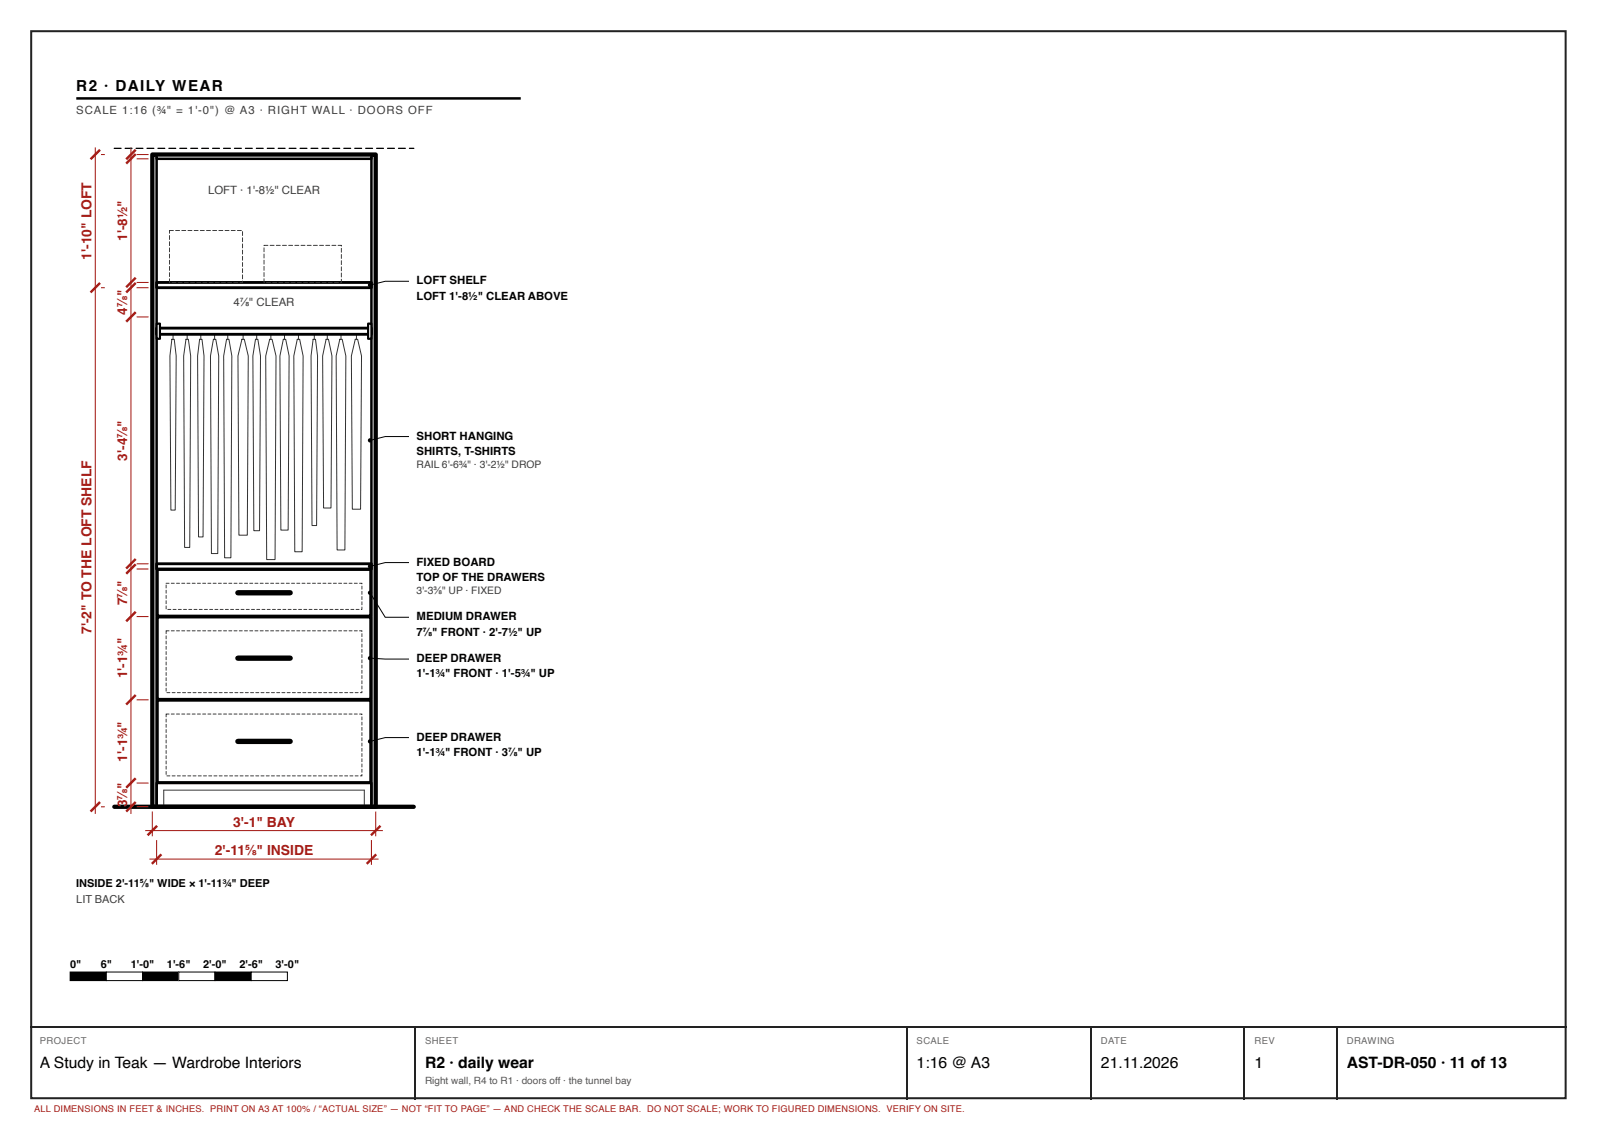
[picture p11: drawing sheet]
<svg xmlns="http://www.w3.org/2000/svg" width="420mm" height="297mm" viewBox="0 0 420 297" stroke-linecap="round" stroke-linejoin="round" font-family="sans-serif">
<path d="M8.2 8.2h403.5v280.5h-403.5z" fill="none" stroke="#222" stroke-width=".53"/>
<path d="M20.1 25.9h116.8" fill="none" stroke="#000" stroke-width=".66" stroke-linecap="butt"/>
<path d="M29.9 38.9l1.9-.1 .2 .2-.2 .2h-1.7zM32.8 38.9l1.9-.1 .2 .2-.2 .2h-1.8zM35.7 38.9l1.9-.1 .1 .2-.1 .2h-1.8zM38.6 38.9l1.8-.1 .2 .2-.2 .2h-1.7zM41.4 38.9l1.9-.1 .2 .2-.2 .2h-1.7zM44.3 38.9l1.9-.1 .2 .2-.2 .2h-1.8zM47.2 38.9l1.9-.1 .1 .2-.1 .2h-1.8zM50.1 38.9l1.8-.1 .2 .2-.2 .2h-1.7zM52.9 38.9l1.9-.1 .2 .2-.2 .2h-1.7zM55.8 38.9l1.9-.1 .2 .2-.2 .2h-1.8zM58.7 38.9l1.9-.1 .1 .2-.1 .2h-1.8zM61.6 38.9l1.8-.1 .2 .2-.2 .2h-1.7zM64.4 38.9l1.9-.1 .2 .2-.2 .2h-1.7zM67.3 38.9l1.9-.1 .2 .2-.2 .2h-1.8zM70.2 38.9l1.9-.1 .1 .2-.1 .2h-1.8zM73.1 38.9l1.8-.1 .2 .2-.2 .2h-1.7zM75.9 38.9l1.9-.1 .2 .2-.2 .2h-1.7zM78.8 38.9l1.9-.1 .2 .2-.2 .2h-1.8zM81.7 38.9l1.9-.1 .1 .2-.1 .2h-1.8zM84.6 38.9l1.8-.1 .2 .2-.2 .2h-1.7zM87.4 38.9l1.9-.1 .2 .2-.2 .2h-1.7zM90.3 38.9l1.9-.1 .2 .2-.2 .2h-1.8zM93.2 38.9l1.9-.1 .1 .2-.1 .2h-1.8zM96.1 38.9l1.8-.1 .2 .2-.2 .2h-1.7zM98.9 38.9l1.9-.1 .2 .2-.2 .2h-1.7zM101.8 38.9l1.9-.1 .2 .2-.2 .2h-1.8zM104.7 38.9l1.9-.1 .1 .2-.1 .2h-1.8zM107.6 38.9l1.2-.1 .2 .2-.2 .2h-1.1z" fill="#000"/>
<path d="M30.1 212.1h78.7" fill="none" stroke="#000" stroke-width="1.1"/>
<path d="M40.1 40.6h1.1v171.5h-1.1z" fill="#fff"/>
<path d="M40.1 40.6h1.1v171.5h-1.1z" fill="none" stroke="#000" stroke-width=".66"/>
<path d="M97.7 40.6h1.1v171.5h-1.1z" fill="#fff"/>
<path d="M97.7 40.6h1.1v171.5h-1.1z" fill="none" stroke="#000" stroke-width=".66"/>
<path d="M41.2 40.6h56.5v1.1h-56.5z" fill="#fff"/>
<path d="M41.2 40.6h56.5v1.1h-56.5zM41.2 205.8h56.5v6.3h-56.5z" fill="none" stroke="#000" stroke-width=".66"/>
<path d="M43.1 212.1v-4.4h52.7v4.4" fill="none" stroke="#333" stroke-width=".26"/>
<path d="M40.1 40.6h58.7v171.5h-58.7z" fill="none" stroke="#000" stroke-width="1.1"/>
<path d="M41.4 184.1h56.1v21.6h-56.1z" fill="#fff"/>
<path d="M41.4 184.1h56.1v21.6h-56.1z" fill="none" stroke="#000" stroke-width=".75"/>
<path d="M62.6 194.9h13.7" fill="none" stroke="#000" stroke-width="1.4"/>
<path d="M45 187.6l.9 .1-.8 .1zM46.3 187.6l1 .1-.9 .1zM47.7 187.6l1 .1-.9 .1zM49.1 187.6l1 .1-.9 .1zM50.5 187.6l.9 .1-.8 .1zM51.8 187.6l1 .1-.9 .1zM53.2 187.6l1 .1-.9 .1zM54.6 187.6l1 .1-.9 .1zM56 187.6l.9 .1-.8 .1zM57.3 187.6l1 .1-.9 .1zM58.7 187.6l1 .1-.9 .1zM60.1 187.6l1 .1-.9 .1zM61.5 187.6l.9 .1-.8 .1zM62.8 187.6l1 .1-.9 .1zM64.2 187.6l1 .1-.9 .1zM65.6 187.6l1 .1-.9 .1zM67 187.6l.9 .1-.8 .1zM68.3 187.6l1 .1-.9 .1zM69.7 187.6l1 .1-.9 .1zM71.1 187.6l1 .1-.9 .1zM72.5 187.6l.9 .1-.8 .1zM73.8 187.6l1 .1-.9 .1zM75.2 187.6l1 .1-.9 .1zM76.6 187.6l1 .1-.9 .1zM78 187.6l.9 .1-.8 .1zM79.3 187.6l1 .1-.9 .1zM80.7 187.6l1 .1-.9 .1zM82.1 187.6l1 .1-.9 .1zM83.5 187.6l.9 .1-.8 .1zM84.8 187.6l1 .1-.9 .1zM86.2 187.6l1 .1-.9 .1zM87.6 187.6l1 .1-.9 .1zM89 187.6l.9 .1-.8 .1zM90.3 187.6l1 .1-.9 .1zM91.7 187.6l1 .1-.9 .1zM93.1 187.6l1 .1-.9 .1zM94.5 187.6h.7l.1 .3h-.2l.1-.2-.7 .1zM95.1 188.4h.2l-.1 .9zM95.1 189.7l.2 .1-.1 .9zM95.1 191.1l.2 .1-.1 .9zM95.1 192.5l.2 .1-.1 .8zM95.1 193.9h.2l-.1 .9zM95.1 195.2l.2 .1-.1 .9zM95.1 196.6l.2 .1-.1 .9zM95.1 198l.2 .1-.1 .8zM95.1 199.4h.2l-.1 .9zM95.1 200.7l.2 .1-.1 .9zM95.1 202.1l.2 .1-.1 .9zM94.7 203.8l.5 .1-.1-.4h.2l-.1 .5h-.5zM93.3 203.8l1 .1-.9 .2zM91.9 203.8l1 .1-.9 .2zM90.6 203.8l.9 .1-.8 .2zM89.2 203.8l1 .1-.9 .2zM87.8 203.8l1 .1-.9 .2zM86.4 203.8l1 .1-.9 .2zM85.1 203.8l.9 .1-.8 .2zM83.7 203.8l1 .1-.9 .2zM82.3 203.8l1 .1-.9 .2zM80.9 203.8l1 .1-.9 .2zM79.6 203.8l.9 .1-.8 .2zM78.2 203.8l1 .1-.9 .2zM76.8 203.8l1 .1-.9 .2zM75.4 203.8l1 .1-.9 .2zM74.1 203.8l.9 .1-.8 .2zM72.7 203.8l1 .1-.9 .2zM71.3 203.8l1 .1-.9 .2zM69.9 203.8l1 .1-.9 .2zM68.6 203.8l.9 .1-.8 .2zM67.2 203.8l1 .1-.9 .2zM65.8 203.8l1 .1-.9 .2zM64.4 203.8l1 .1-.9 .2zM63.1 203.8l.9 .1-.8 .2zM61.7 203.8l1 .1-.9 .2zM60.3 203.8l1 .1-.9 .2zM58.9 203.8l1 .1-.9 .2zM57.6 203.8l.9 .1-.8 .2zM56.2 203.8l1 .1-.9 .2zM54.8 203.8l1 .1-.9 .2zM53.4 203.8l1 .1-.9 .2zM52.1 203.8l.9 .1-.8 .2zM50.7 203.8l1 .1-.9 .2zM49.3 203.8l1 .1-.9 .2zM47.9 203.8l1 .1-.9 .2zM46.6 203.8l.9 .1-.8 .2zM45.2 203.8l1 .1-.9 .2zM43.8 203.8l1 .1-.9 .2zM43.6 202.7l.2 .1-.1 .9zM43.6 201.3l.2 .1-.1 .9zM43.6 199.9l.2 .1-.1 .9zM43.6 198.6l.2 .1-.1 .8zM43.6 197.2l.2 .1-.1 .9zM43.6 195.8l.2 .1-.1 .9zM43.6 194.4l.2 .1-.1 .9zM43.6 193.1l.2 .1-.1 .8zM43.6 191.7l.2 .1-.1 .9zM43.6 190.3l.2 .1-.1 .9zM43.6 188.9l.2 .1-.1 .9zM43.6 187.6l1 .1h-.9v.8z" fill="#333"/>
<path d="M41.4 162.2h56.1v21.6h-56.1z" fill="#fff"/>
<path d="M41.4 162.2h56.1v21.6h-56.1z" fill="none" stroke="#000" stroke-width=".75"/>
<path d="M62.6 173h13.7" fill="none" stroke="#000" stroke-width="1.4"/>
<path d="M45 165.7l.9 .1-.8 .1zM46.3 165.7l1 .1-.9 .1zM47.7 165.7l1 .1-.9 .1zM49.1 165.7l1 .1-.9 .1zM50.5 165.7l.9 .1-.8 .1zM51.8 165.7l1 .1-.9 .1zM53.2 165.7l1 .1-.9 .1zM54.6 165.7l1 .1-.9 .1zM56 165.7l.9 .1-.8 .1zM57.3 165.7l1 .1-.9 .1zM58.7 165.7l1 .1-.9 .1zM60.1 165.7l1 .1-.9 .1zM61.5 165.7l.9 .1-.8 .1zM62.8 165.7l1 .1-.9 .1zM64.2 165.7l1 .1-.9 .1zM65.6 165.7l1 .1-.9 .1zM67 165.7l.9 .1-.8 .1zM68.3 165.7l1 .1-.9 .1zM69.7 165.7l1 .1-.9 .1zM71.1 165.7l1 .1-.9 .1zM72.5 165.7l.9 .1-.8 .1zM73.8 165.7l1 .1-.9 .1zM75.2 165.7l1 .1-.9 .1zM76.6 165.7l1 .1-.9 .1zM78 165.7l.9 .1-.8 .1zM79.3 165.7l1 .1-.9 .1zM80.7 165.7l1 .1-.9 .1zM82.1 165.7l1 .1-.9 .1zM83.5 165.7l.9 .1-.8 .1zM84.8 165.7l1 .1-.9 .1zM86.2 165.7l1 .1-.9 .1zM87.6 165.7l1 .1-.9 .1zM89 165.7l.9 .1-.8 .1zM90.3 165.7l1 .1-.9 .1zM91.7 165.7l1 .1-.9 .1zM93.1 165.7l1 .1-.9 .1zM94.5 165.7h.7l.1 .3h-.2l.1-.2-.7 .1zM95.1 166.5l.2 .1-.1 .8zM95.1 167.9h.2l-.1 .9zM95.1 169.2l.2 .1-.1 .9zM95.1 170.6l.2 .1-.1 .9zM95.1 172l.2 .1-.1 .8zM95.1 173.4h.2l-.1 .9zM95.1 174.7l.2 .1-.1 .9zM95.1 176.1l.2 .1-.1 .9zM95.1 177.5l.2 .1-.1 .8zM95.1 178.9h.2l-.1 .9zM95.1 180.2l.2 .1-.1 .9zM94.7 182l.5 .1-.1-.4h.2l-.1 .5h-.5zM93.3 182l1 .1-.9 .1zM91.9 182l1 .1-.9 .1zM90.6 182l.9 .1-.8 .1zM89.2 182l1 .1-.9 .1zM87.8 182l1 .1-.9 .1zM86.4 182l1 .1-.9 .1zM85.1 182l.9 .1-.8 .1zM83.7 182l1 .1-.9 .1zM82.3 182l1 .1-.9 .1zM80.9 182l1 .1-.9 .1zM79.6 182l.9 .1-.8 .1zM78.2 182l1 .1-.9 .1zM76.8 182l1 .1-.9 .1zM75.4 182l1 .1-.9 .1zM74.1 182l.9 .1-.8 .1zM72.7 182l1 .1-.9 .1zM71.3 182l1 .1-.9 .1zM69.9 182l1 .1-.9 .1zM68.6 182l.9 .1-.8 .1zM67.2 182l1 .1-.9 .1zM65.8 182l1 .1-.9 .1zM64.4 182l1 .1-.9 .1zM63.1 182l.9 .1-.8 .1zM61.7 182l1 .1-.9 .1zM60.3 182l1 .1-.9 .1zM58.9 182l1 .1-.9 .1zM57.6 182l.9 .1-.8 .1zM56.2 182l1 .1-.9 .1zM54.8 182l1 .1-.9 .1zM53.4 182l1 .1-.9 .1zM52.1 182l.9 .1-.8 .1zM50.7 182l1 .1-.9 .1zM49.3 182l1 .1-.9 .1zM47.9 182l1 .1-.9 .1zM46.6 182l.9 .1-.8 .1zM45.2 182l1 .1-.9 .1zM43.8 182l1 .1-.9 .1zM43.6 180.8l.2 .1-.1 .9zM43.6 179.4l.2 .1-.1 .9zM43.6 178.1l.2 .1-.1 .8zM43.6 176.7l.2 .1-.1 .9zM43.6 175.3l.2 .1-.1 .9zM43.6 173.9l.2 .1-.1 .9zM43.6 172.6l.2 .1-.1 .8zM43.6 171.2l.2 .1-.1 .9zM43.6 169.8l.2 .1-.1 .9zM43.6 168.4l.2 .1-.1 .9zM43.6 167.1l.2 .1-.1 .8zM43.6 165.7l1 .1h-.9v.9z" fill="#333"/>
<path d="M41.4 149.7h56.1v12.2h-56.1z" fill="#fff"/>
<path d="M41.4 149.7h56.1v12.2h-56.1z" fill="none" stroke="#000" stroke-width=".75"/>
<path d="M62.6 155.8h13.7" fill="none" stroke="#000" stroke-width="1.4"/>
<path d="M45 153.2l.9 .1-.8 .1zM46.3 153.2l1 .1-.9 .1zM47.7 153.2l1 .1-.9 .1zM49.1 153.2l1 .1-.9 .1zM50.5 153.2l.9 .1-.8 .1zM51.8 153.2l1 .1-.9 .1zM53.2 153.2l1 .1-.9 .1zM54.6 153.2l1 .1-.9 .1zM56 153.2l.9 .1-.8 .1zM57.3 153.2l1 .1-.9 .1zM58.7 153.2l1 .1-.9 .1zM60.1 153.2l1 .1-.9 .1zM61.5 153.2l.9 .1-.8 .1zM62.8 153.2l1 .1-.9 .1zM64.2 153.2l1 .1-.9 .1zM65.6 153.2l1 .1-.9 .1zM67 153.2l.9 .1-.8 .1zM68.3 153.2l1 .1-.9 .1zM69.7 153.2l1 .1-.9 .1zM71.1 153.2l1 .1-.9 .1zM72.5 153.2l.9 .1-.8 .1zM73.8 153.2l1 .1-.9 .1zM75.2 153.2l1 .1-.9 .1zM76.6 153.2l1 .1-.9 .1zM78 153.2l.9 .1-.8 .1zM79.3 153.2l1 .1-.9 .1zM80.7 153.2l1 .1-.9 .1zM82.1 153.2l1 .1-.9 .1zM83.5 153.2l.9 .1-.8 .1zM84.8 153.2l1 .1-.9 .1zM86.2 153.2l1 .1-.9 .1zM87.6 153.2l1 .1-.9 .1zM89 153.2l.9 .1-.8 .1zM90.3 153.2l1 .1-.9 .1zM91.7 153.2l1 .1-.9 .1zM93.1 153.2l1 .1-.9 .1zM94.5 153.2h.7l.1 .3h-.2l.1-.2-.7 .1zM95.1 154l.2 .1-.1 .8zM95.1 155.4h.2l-.1 .9zM95.1 156.7l.2 .1-.1 .9zM95.1 158.1l.2 .1-.1 .9zM95.1 159.5l.2 .1-.1 .7-.3-.1h.3zM93.6 160.1l.9 .1-.8 .1zM92.2 160.1l1 .1-.9 .1zM90.8 160.1l1 .1-.9 .1zM89.4 160.1l1 .1-.9 .1zM88.1 160.1l.9 .1-.8 .1zM86.7 160.1l1 .1-.9 .1zM85.3 160.1l1 .1-.9 .1zM83.9 160.1l1 .1-.9 .1zM82.6 160.1l.9 .1-.8 .1zM81.2 160.1l1 .1-.9 .1zM79.8 160.1l1 .1-.9 .1zM78.4 160.1l1 .1-.9 .1zM77.1 160.1l.9 .1-.8 .1zM75.7 160.1l1 .1-.9 .1zM74.3 160.1l1 .1-.9 .1zM72.9 160.1l1 .1-.9 .1zM71.6 160.1l.9 .1-.8 .1zM70.2 160.1l1 .1-.9 .1zM68.8 160.1l1 .1-.9 .1zM67.4 160.1l1 .1-.9 .1zM66.1 160.1l.9 .1-.8 .1zM64.7 160.1l1 .1-.9 .1zM63.3 160.1l1 .1-.9 .1zM61.9 160.1l1 .1-.9 .1zM60.6 160.1l.9 .1-.8 .1zM59.2 160.1l1 .1-.9 .1zM57.8 160.1l1 .1-.9 .1zM56.4 160.1l1 .1-.9 .1zM55.1 160.1l.9 .1-.8 .1zM53.7 160.1l1 .1-.9 .1zM52.3 160.1l1 .1-.9 .1zM50.9 160.1l1 .1-.9 .1zM49.6 160.1l.9 .1-.8 .1zM48.2 160.1l1 .1-.9 .1zM46.8 160.1l1 .1-.9 .1zM45.4 160.1l1 .1-.9 .1zM44.1 160.1l.9 .1-.8 .1zM43.6 159.2l.2 .1-.1 .9zM43.6 157.8l.2 .1-.1 .9zM43.6 156.4l.2 .1-.1 .9zM43.6 155.1l.2 .1-.1 .8zM43.6 153.7l.2 .1-.1 .9zM43.6 153.2l1 .1-.9 .1z" fill="#333"/>
<path d="M41.2 148.2h56.5v1.4h-56.5z" fill="#fff"/>
<path d="M41.2 148.2h56.5v1.4h-56.5z" fill="none" stroke="#000" stroke-width=".75"/>
<g fill="none" stroke="#333" stroke-width=".26">
<path d="M45.2 89.2h.6l.5 4.4-.2 40.5h-1.2l-.2-40.5zM45.5 86.4v2.8M48.9 89.2h.6l.6 4.4-.2 50.3h-1.4l-.2-50.3zM49.2 86.4v2.8M52.5 89.2h.6l.5 4.4-.2 47.5h-1.2l-.2-47.5zM52.8 86.4v2.8M56.1 89.2h.6l.8 4.4-.2 51.9h-1.7l-.3-51.9zM56.4 86.4v2.8M59.6 89.2h.6l.8 4.4-.3 53h-1.6l-.3-53zM59.9 86.4v2.8M63.6 89.2h.6l1.1 4.4-.3 47.1h-2.2l-.2-47.1zM63.9 86.4v2.8"/>
<path d="M67.2 89.2h.6l.7 4.4-.3 45.9h-1.5l-.2-45.9zM67.5 86.4v2.8M70.9 89.2h.6l1.1 4.4-.3 53.5h-2.2l-.2-53.5zM71.2 86.4v2.8M74.5 89.2h.6l.9 4.4-.2 45.7h-1.9l-.3-45.7zM74.8 86.4v2.8M78.2 89.2h.6l.9 4.4-.2 51.4h-2l-.2-51.4zM78.5 86.4v2.8M82.3 89.2h.7l.5 4.4-.2 44.5h-1.3l-.2-44.5zM82.6 86.4v2.8M85.7 89.2h.7l.9 4.4-.3 39.9h-1.9l-.3-39.9zM86.1 86.4v2.8"/>
<path d="M89.4 89.2h.6l.9 4.4-.2 51h-2.1l-.2-51zM89.7 86.4v2.8M93.4 89.2h.6l1.1 4.4-.3 40.2h-2.2l-.2-40.2zM93.7 86.4v2.8"/>
</g>
<path d="M42.3 148h1.4l.2 .2-.2 .2h-1.3zM44.4 148h1.4l.2 .2-.2 .2h-1.2zM46.6 148h1.3l.2 .2-.2 .2h-1.2zM48.7 148h1.4l.1 .2-.1 .2h-1.3zM50.8 148h1.4l.2 .2-.2 .2h-1.3zM52.9 148h1.4l.2 .2-.2 .2h-1.2zM55.1 148h1.3l.2 .2-.2 .2h-1.2zM57.2 148h1.4l.1 .2-.1 .2h-1.3zM59.3 148h1.4l.2 .2-.2 .2h-1.3zM61.4 148h1.4l.2 .2-.2 .2h-1.2zM63.6 148h1.3l.2 .2-.2 .2h-1.2zM65.7 148h1.4l.1 .2-.1 .2h-1.3zM67.8 148h1.4l.2 .2-.2 .2h-1.3zM69.9 148h1.4l.2 .2-.2 .2h-1.2zM72.1 148h1.3l.2 .2-.2 .2h-1.2zM74.2 148h1.4l.1 .2-.1 .2h-1.3zM76.3 148h1.4l.2 .2-.2 .2h-1.3zM78.4 148h1.4l.2 .2-.2 .2h-1.2zM80.6 148h1.3l.2 .2-.2 .2h-1.2zM82.7 148h1.4l.1 .2-.1 .2h-1.3zM84.8 148h1.4l.2 .2-.2 .2h-1.3zM86.9 148h1.4l.2 .2-.2 .2h-1.2zM89.1 148h1.3l.2 .2-.2 .2h-1.2zM91.2 148h1.4l.1 .2-.1 .2h-1.3zM93.3 148h1.4l.2 .2-.2 .2h-1.3zM95.4 148h1l.2 .2-.2 .2h-.8z" fill="#000"/>
<path d="M41.2 86.2h56.5v1.7h-56.5z" fill="#fff"/>
<path d="M41.2 86.2h56.5v1.7h-56.5z" fill="none" stroke="#000" stroke-width=".75"/>
<path d="M41.2 85.1h.9v4h-.9z" fill="#fff"/>
<path d="M41.2 85.1h.9v4h-.9z" fill="none" stroke="#000" stroke-width=".56"/>
<path d="M96.8 85.1h.9v4h-.9z" fill="#fff"/>
<path d="M96.8 85.1h.9v4h-.9z" fill="none" stroke="#000" stroke-width=".56"/>
<path d="M41.2 74.2h56.5v1.4h-56.5z" fill="#fff"/>
<path d="M41.2 74.2h56.5v1.4h-56.5z" fill="none" stroke="#000" stroke-width=".75"/>
<g fill="#333">
<path d="M46.1 60.5l1.2 .1-1.1 .1zM47.7 60.5l1.2 .1-1.1 .1zM49.4 60.5l1.2 .1-1.2 .1zM51 60.5l1.2 .1-1.1 .1zM52.6 60.5l1.2 .1-1.1 .1zM54.2 60.5l1.2 .1-1.1 .1zM55.9 60.5l1.2 .1-1.2 .1zM57.5 60.5l1.2 .1-1.1 .1zM59.1 60.5l1.2 .1-1.1 .1zM60.7 60.5l1.2 .1-1.1 .1zM62.4 60.5l1.2 .1-1.2 .1zM63.7 60.8l.2 .1-.1 1.1zM63.7 62.4l.2 .1-.1 1.1zM63.7 64.1h.2l-.1 1.2zM63.7 65.7l.2 .1-.1 1.1zM63.7 67.3l.2 .1-.1 1.1zM63.7 68.9l.2 .1-.1 1.1zM63.7 70.6h.2l-.1 1.2zM63.7 72.2l.2 .1-.1 1.1zM63 74.2h.8l-.1-.4h.2l-.1 .6h-.7zM61.4 74.2h1.2l-1.1 .2zM59.8 74.2h1.2l-1.1 .2zM58.2 74.2h1.2l-1.1 .2zM56.5 74.2h1.3l-1.2 .2zM54.9 74.2h1.2l-1.1 .2zM53.3 74.2h1.2l-1.1 .2zM51.7 74.2h1.2l-1.1 .2zM50 74.2h1.3l-1.2 .2zM48.4 74.2h1.2l-1.1 .2zM46.8 74.2h1.2l-1.1 .2zM45.2 74.2h1.2l-1.1 .2zM44.5 73.2l.2 .1-.1 1.1-.2-.2zM44.5 71.6l.2 .1-.1 1.1zM44.5 70l.2 .1-.1 1.1zM44.5 68.3l.2 .1-.1 1.2zM44.5 66.7l.2 .1-.1 1.1zM44.5 65.1l.2 .1-.1 1.1zM44.5 63.5l.2 .1-.1 1.1zM44.5 61.8l.2 .1-.1 1.2zM44.5 60.5l1.2 .1h-1.1v.8z"/>
<path d="M71 64.4l1.2 .1-1.1 .1zM72.6 64.4l1.2 .1-1.1 .1zM74.2 64.4l1.2 .1-1.1 .1zM75.8 64.4l1.3 .1-1.2 .1zM77.5 64.4l1.2 .1-1.1 .1zM79.1 64.4l1.2 .1-1.1 .1zM80.7 64.4l1.2 .1-1.1 .1zM82.3 64.4l1.3 .1-1.2 .1zM84 64.4l1.2 .1-1.1 .1zM85.6 64.4l1.2 .1-1.1 .1zM87.2 64.4l1.2 .1-1.1 .1zM88.8 64.4h1l.1 .3h-.3l.2-.2-.9 .1zM89.7 65.2l.2 .1-.1 1.1zM89.7 66.8l.2 .1-.1 1.1zM89.7 68.4l.2 .1-.1 1.2zM89.7 70.1l.2 .1-.1 1.1zM89.7 71.7l.2 .1-.1 1.1zM89.7 73.3l.2 .1-.1 1-.3-.2h.3zM87.9 74.2h1.2l-1.1 .2zM86.3 74.2h1.2l-1.2 .2zM84.6 74.2h1.2l-1.1 .2zM83 74.2h1.2l-1.1 .2zM81.4 74.2h1.2l-1.1 .2zM79.8 74.2h1.2l-1.2 .2zM78.1 74.2h1.2l-1.1 .2zM76.5 74.2h1.2l-1.1 .2zM74.9 74.2h1.2l-1.1 .2zM73.3 74.2h1.2l-1.2 .2zM71.6 74.2h1.2l-1.1 .2zM70 74.2h1.2l-1.1 .2zM69.3 73.2l.3 .1-.1 1.1-.2-.2zM69.3 71.6l.3 .1-.2 1.1zM69.3 69.9l.3 .1-.2 1.2zM69.3 68.3l.3 .1-.2 1.1zM69.3 66.7l.3 .1-.2 1.1zM69.3 65.1l.3 .1-.2 1.1zM69.3 64.4l1.3 .1h-1.2v.2z"/>
</g>
<g fill="none" stroke="#a51d17" stroke-width=".28">
<path d="M25.1 38.7v175.2M34.4 38.7v175.2M26.6 40.6h1M35.9 40.6h3.2M35.9 41.7h3.2M26.6 75.6h1M35.9 74.2h3.2M35.9 75.6h3.2M35.9 83.3h3.2M35.9 148.2h3.2M35.9 149.6h3.2M35.9 162.1h3.2"/>
<path d="M35.9 183.9h3.2M26.6 212.1h1M35.9 205.8h3.2M35.9 212.1h3.2M38.2 218.3h62.5M40.1 213.3v6.5M98.8 213.3v6.5M39.3 225.8h60.2M41.2 220.8v6.5M97.7 220.8v6.5"/>
</g>
<g fill="none" stroke="#a51d17" stroke-width=".64" stroke-linecap="butt">
<path d="M26.3 39.4l-2.5 2.5M35.7 39.4l-2.5 2.5M35.7 40.5l-2.5 2.5M26.3 74.4l-2.5 2.5M35.7 73l-2.5 2.5M35.7 74.4l-2.5 2.5M35.7 82.1l-2.5 2.5M35.7 146.9l-2.5 2.5M35.7 148.3l-2.5 2.5M35.7 160.8l-2.5 2.5M35.7 182.7l-2.5 2.5M26.3 210.8l-2.5 2.5"/>
<path d="M35.7 204.6l-2.5 2.5M35.7 210.8l-2.5 2.5M41.3 217.1l-2.5 2.5M100 217.1l-2.5 2.5M42.4 224.6l-2.5 2.5M98.9 224.6l-2.5 2.5"/>
</g>
<path d="M107.5 73.9h-6.2l-4 1M107.5 114.7h-6.2l-4 1M97.3 155.8l4 6.4h6.2M107.5 147.9h-6.2l-4 1M97.3 173l4 .2h6.2M107.5 193.9h-6.2l-4 1M18.4 255.5h9.6v2.2h-9.6z" fill="none" stroke="#000" stroke-width=".26"/>
<g fill="#000">
<path d="M18.4 255.5h9.6v2.2h-9.6z"/>
<circle cx="97.3" cy="74.9" r=".56"/>
<circle cx="97.3" cy="115.7" r=".56"/>
<circle cx="97.3" cy="155.8" r=".56"/>
<circle cx="97.3" cy="148.9" r=".56"/>
<circle cx="97.3" cy="173" r=".56"/>
<circle cx="97.3" cy="194.9" r=".56"/>
</g>
<path d="M28 255.5h9.5v2.2h-9.5z" fill="#fff"/>
<path d="M28 255.5h9.5v2.2h-9.5zM37.5 255.5h9.5v2.2h-9.5z" fill="none" stroke="#000" stroke-width=".26"/>
<path d="M37.5 255.5h9.5v2.2h-9.5z" fill="#000"/>
<path d="M47 255.5h9.5v2.2h-9.5z" fill="#fff"/>
<path d="M47 255.5h9.5v2.2h-9.5zM56.5 255.5h9.5v2.2h-9.5z" fill="none" stroke="#000" stroke-width=".26"/>
<path d="M56.5 255.5h9.5v2.2h-9.5z" fill="#000"/>
<path d="M66.1 255.5h9.5v2.2h-9.5z" fill="#fff"/>
<path d="M66.1 255.5h9.5v2.2h-9.5z" fill="none" stroke="#000" stroke-width=".26"/>
<path d="M7.9 270h404.1M109.1 270.1v18.8M238.5 270.1v18.8M286.9 270.1v18.8M327.2 270.1v18.8M351.5 270.1v18.8" fill="none" stroke="#222" stroke-width=".26"/>
<g font-size="4.1">
<text x="10.5" y="280.7">A Study in Teak — Wardrobe Interiors</text>
<text x="111.8" y="280.7">R2 · daily wear</text>
<text x="241" y="280.7">1:16 @ A3</text>
<text x="289.5" y="280.7">21.11.2026</text>
<text x="329.9" y="280.7">1</text>
<text x="354.1" y="280.7">AST-DR-050 · 11 of 13</text>
</g>
<text font-size="4" x="20.1" y="24">R2 · DAILY WEAR</text>
<g font-size="3.6" fill="#a51d17">
<text x="24.1" y="68.3" transform="rotate(-90 24.1 68.3)">1'-10&quot; LOFT</text>
<text x="24.1" y="166.7" transform="rotate(-90 24.1 166.7)">7'-2&quot; TO THE LOFT SHELF</text>
<text x="61.3" y="217.3">3'-1&quot; BAY</text>
<text x="56.5" y="224.8">2'-11⅝&quot; INSIDE</text>
</g>
<g font-size="3.5" fill="#a51d17">
<text x="33.4" y="63.3" transform="rotate(-90 33.4 63.3)">1'-8½&quot;</text>
<text x="33.4" y="82.8" transform="rotate(-90 33.4 82.8)">4⅞&quot;</text>
<text x="33.4" y="121" transform="rotate(-90 33.4 121)">3'-4⅞&quot;</text>
<text x="33.4" y="159.1" transform="rotate(-90 33.4 159.1)">7⅞&quot;</text>
<text x="33.4" y="178.3" transform="rotate(-90 33.4 178.3)">1'-1¾&quot;</text>
<text x="33.4" y="200.2" transform="rotate(-90 33.4 200.2)">1'-1¾&quot;</text>
<text x="33.4" y="212.2" transform="rotate(-90 33.4 212.2)">3⅞&quot;</text>
</g>
<g font-size="3" fill="#3d3d3d">
<text x="20.1" y="30">SCALE 1:16 (¾&quot; = 1'-0&quot;) @ A3 · RIGHT WALL · DOORS OFF</text>
<text x="54.7" y="51.1">LOFT · 1'-8½&quot; CLEAR</text>
<text x="61.4" y="80.3">4⅞&quot; CLEAR</text>
</g>
<g font-size="3">
<text x="109.5" y="74.8">LOFT SHELF</text>
<text x="109.5" y="78.8">LOFT 1'-8½&quot; CLEAR ABOVE</text>
<text x="109.5" y="115.6">SHORT HANGING</text>
<text x="109.5" y="119.6">SHIRTS, T-SHIRTS</text>
<text x="109.5" y="148.7">FIXED BOARD</text>
<text x="109.5" y="152.7">TOP OF THE DRAWERS</text>
<text x="109.5" y="163.1">MEDIUM DRAWER</text>
<text x="109.5" y="167.1">7⅞&quot; FRONT · 2'-7½&quot; UP</text>
<text x="109.5" y="174.1">DEEP DRAWER</text>
<text x="109.5" y="178.1">1'-1¾&quot; FRONT · 1'-5¾&quot; UP</text>
<text x="109.5" y="194.7">DEEP DRAWER</text>
<text x="109.5" y="198.7">1'-1¾&quot; FRONT · 3⅞&quot; UP</text>
</g>
<g font-size="2.9">
<text x="20.1" y="233.1">INSIDE 2'-11⅝&quot; WIDE × 1'-11¾&quot; DEEP</text>
<text x="18.4" y="254.5">0&quot;</text>
<text x="26.5" y="254.5">6&quot;</text>
<text x="34.4" y="254.5">1'-0&quot;</text>
<text x="43.9" y="254.5">1'-6&quot;</text>
<text x="53.4" y="254.5">2'-0&quot;</text>
<text x="62.9" y="254.5">2'-6&quot;</text>
<text x="72.5" y="254.5">3'-0&quot;</text>
</g>
<text font-size="2.9" fill="#3d3d3d" x="20.1" y="237.3">LIT BACK</text>
<g font-size="2.7" fill="#3d3d3d">
<text x="109.5" y="123">RAIL 6'-6¾&quot; · 3'-2½&quot; DROP</text>
<text x="109.5" y="156.1">3'-3⅜&quot; UP · FIXED</text>
</g>
<text font-size="2.6" fill="#555" x="111.8" y="285">Right wall, R4 to R1 · doors off · the tunnel bay</text>
<g font-size="2.5" fill="#666">
<text x="10.5" y="274.4">PROJECT</text>
<text x="111.8" y="274.4">SHEET</text>
<text x="241" y="274.4">SCALE</text>
<text x="289.5" y="274.4">DATE</text>
<text x="329.9" y="274.4">REV</text>
<text x="354.1" y="274.4">DRAWING</text>
</g>
<text font-size="2.4" fill="#a51d17" x="9" y="292.4">ALL DIMENSIONS IN FEET &amp; INCHES. PRINT ON A3 AT 100% / “ACTUAL SIZE” — NOT “FIT TO PAGE” — AND CHECK THE SCALE BAR. DO NOT SCALE; WORK TO FIGURED DIMENSIONS. VERIFY ON SITE.</text>
</svg>
